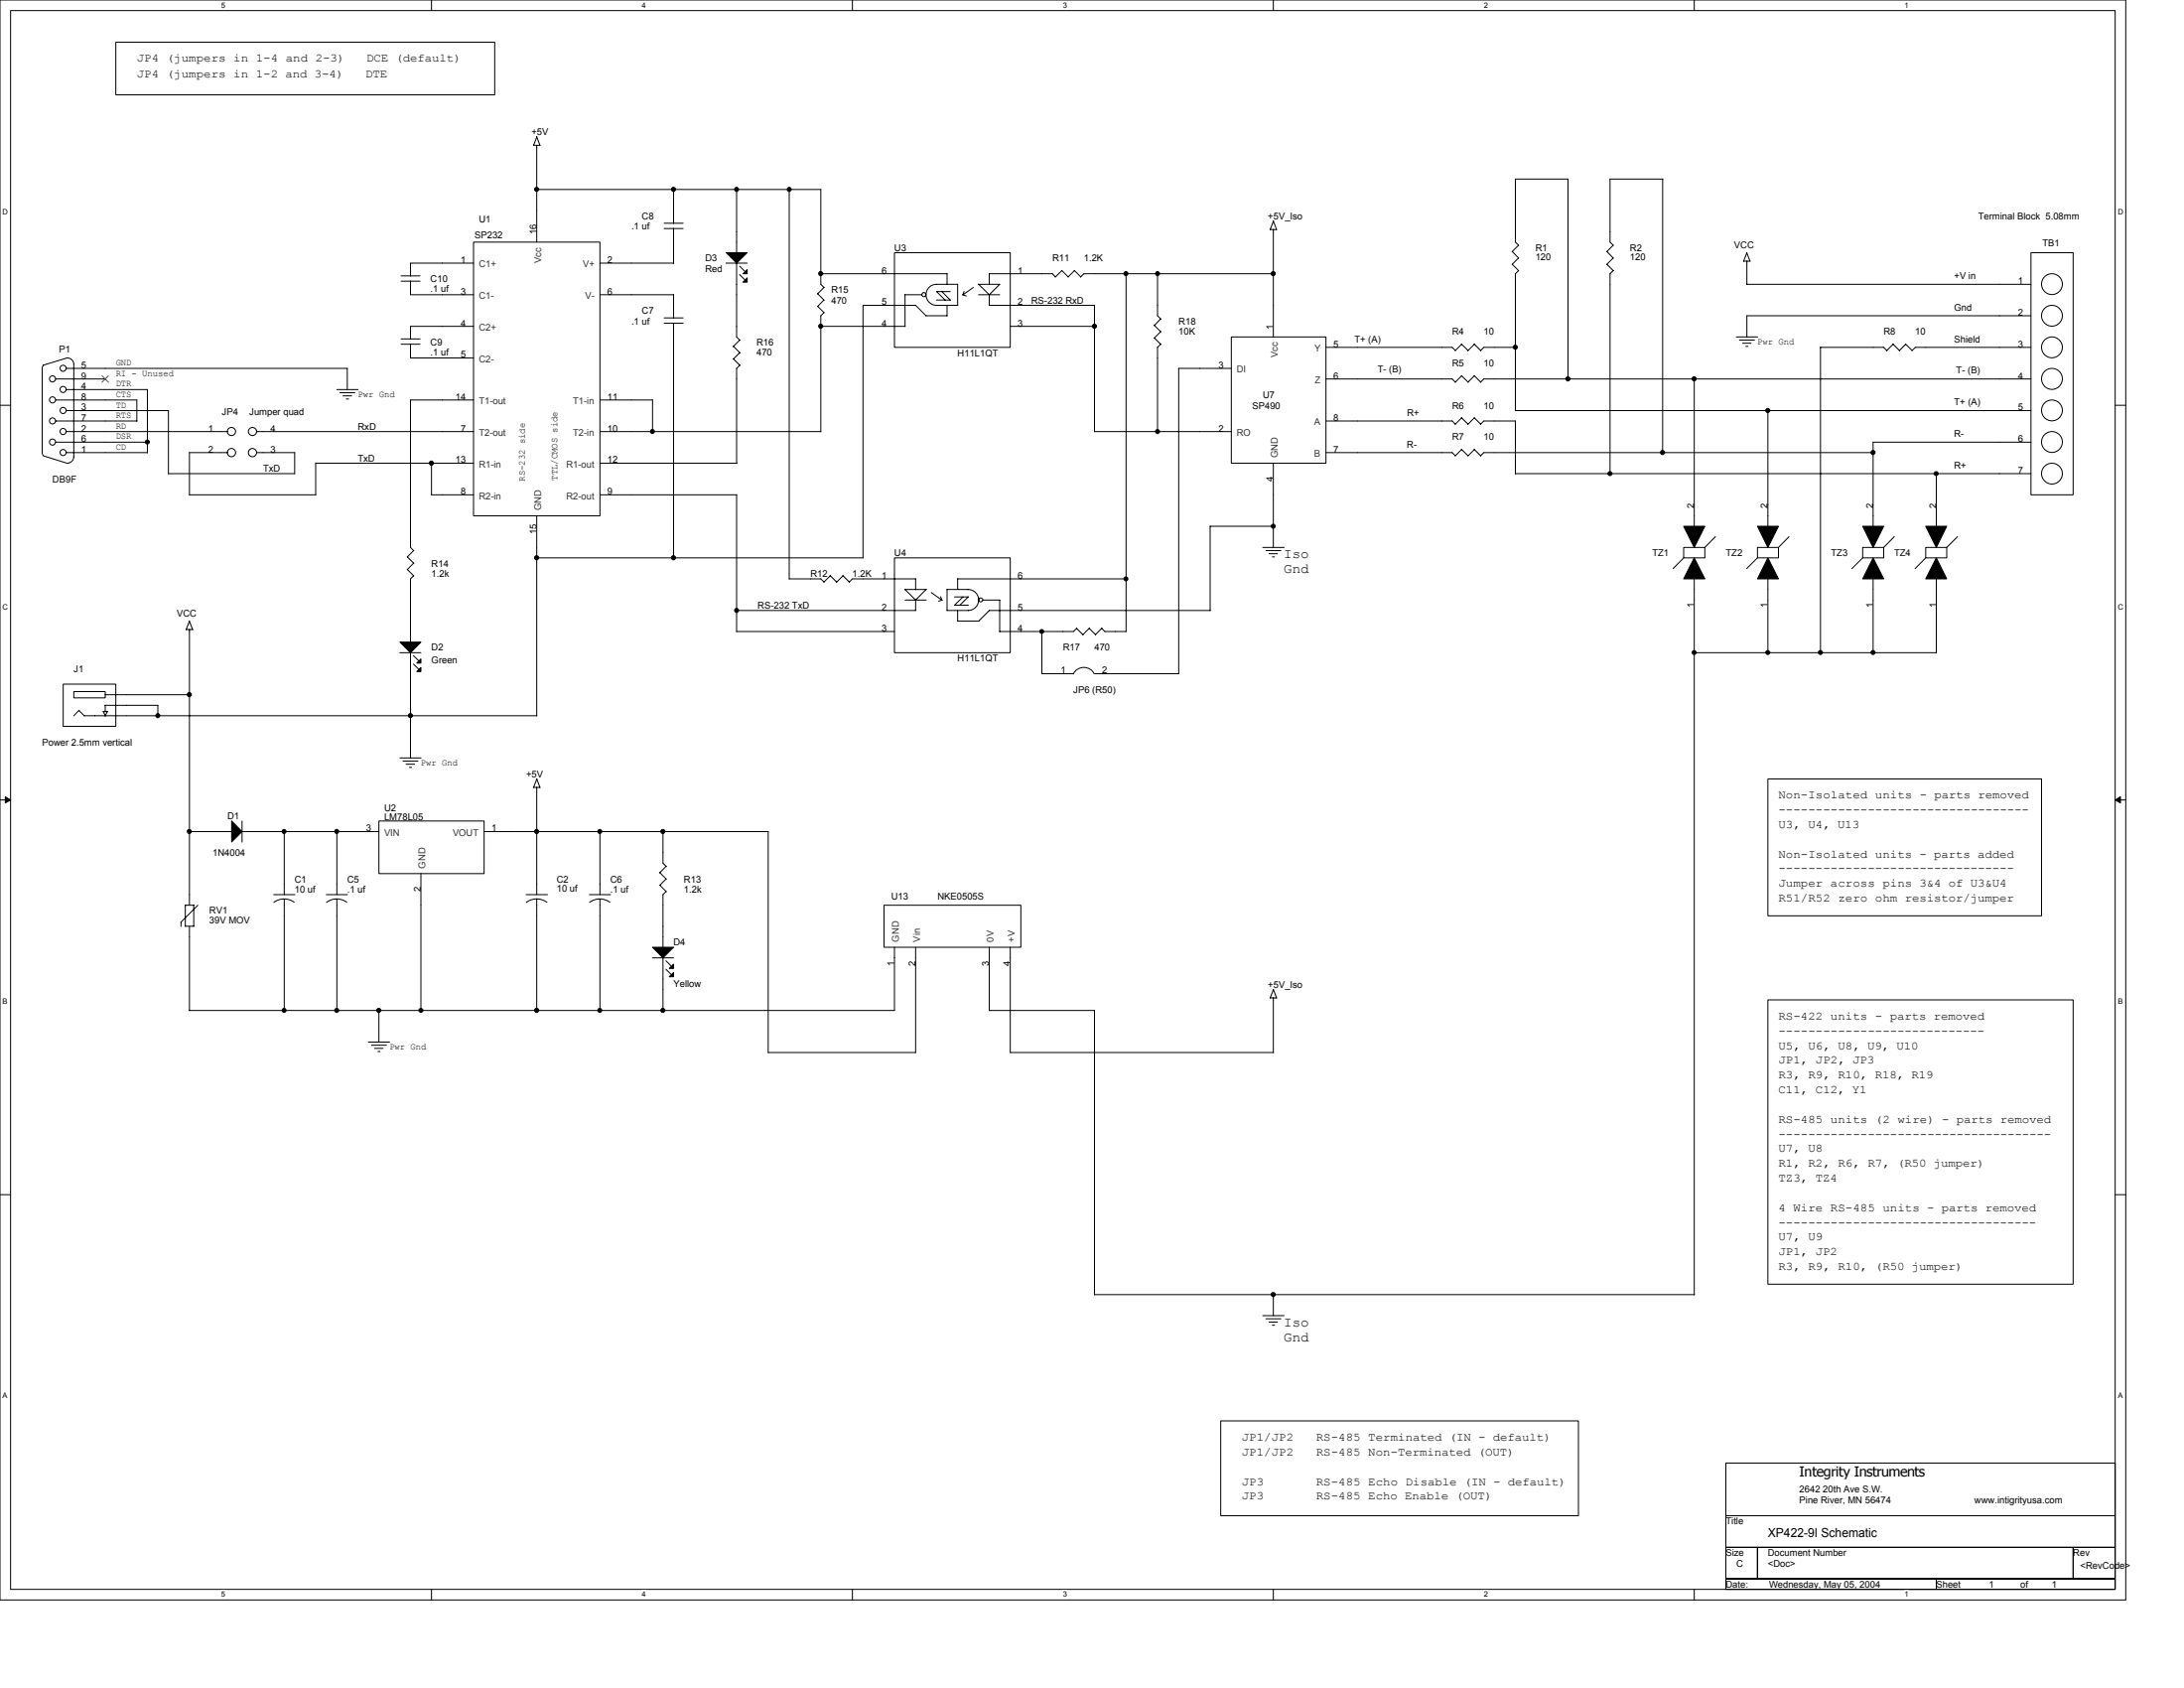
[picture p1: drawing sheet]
<svg xmlns="http://www.w3.org/2000/svg" width="279mm" height="216mm" viewBox="0 0 279 216" stroke-linecap="round" stroke-linejoin="round" font-family="sans-serif">
<path d="M0 0h271.9v204.6h-271.9zM1.4 1.4h269.2v201.9h-269.2z" fill="none" stroke="#000" stroke-width=".13"/>
<g fill="#fff">
<path d="M28.3 .1h.5v1.1h-.5z"/>
<path d="M28.3 203.4h.5v1.1h-.5z"/>
</g>
<path d="M55.2 0v1.4M55.2 203.3v1.3" fill="none" stroke="#000" stroke-width=".13"/>
<g fill="#fff">
<path d="M82.1 .1h.6v1.1h-.6z"/>
<path d="M82.1 203.4h.6v1.1h-.6z"/>
</g>
<path d="M109.1 0v1.4M109.1 203.3v1.3" fill="none" stroke="#000" stroke-width=".13"/>
<g fill="#fff">
<path d="M136 .1h.5v1.1h-.5z"/>
<path d="M136 203.4h.5v1.1h-.5z"/>
</g>
<path d="M162.9 0v1.4M162.9 203.3v1.3" fill="none" stroke="#000" stroke-width=".13"/>
<g fill="#fff">
<path d="M189.8 .1h.6v1.1h-.6z"/>
<path d="M189.8 203.4h.6v1.1h-.6z"/>
</g>
<path d="M216.7 0v1.4M216.7 203.3v1.3" fill="none" stroke="#000" stroke-width=".13"/>
<g fill="#fff">
<path d="M243.7 .1h.5v1.1h-.5z"/>
<path d="M243.7 203.4h.5v1.1h-.5z"/>
<path d="M.3 26.6h.7v1h-.7z"/>
<path d="M270.9 26.6h.7v1h-.7z"/>
<path d="M.3 77.1h.7v1h-.7z"/>
<path d="M270.9 77.1h.7v1h-.7z"/>
</g>
<path d="M0 51.8h1.4M270.6 51.8h1.3" fill="none" stroke="#000" stroke-width=".13"/>
<g fill="#fff">
<path d="M.3 127.6h.7v1h-.7z"/>
<path d="M270.9 127.6h.7v1h-.7z"/>
</g>
<path d="M0 102.3h1.4M270.6 102.3h1.3" fill="none" stroke="#000" stroke-width=".13"/>
<path d="M.7 101.9l.7 .4-.7 .4zM270.6 102.3l.7-.4v.8z" fill="#000" stroke="#000" stroke-width=".13"/>
<g fill="#fff">
<path d="M.3 178h.7v1.1h-.7z"/>
<path d="M270.9 178h.7v1.1h-.7z"/>
</g>
<g fill="none" stroke="#000" stroke-width=".13">
<path d="M14.8 5.4h48.5v6.7h-48.5zM68.2 18.6h.9M68.3 18.6l.4-1.1 .4 1.1M68.7 18.6v12.4M51.3 36h2.4M51.3 35.3h2.4M52.5 35.9v1.8h8.1M60.6 31h16.2v35h-16.2zM60.6 33.7h-8.1v1.6M68.7 24.2h36.3M76.8 33.7h9.4M76.8 37.7h9.4"/>
<path d="M85 29.2h2.4M85 28.6h2.4M86.2 24.2v4.4M86.2 29.2v4.5M86.2 37.7v3M92.9 33.7h2.7M94.2 24.2v8.1M94.2 33.7v9.4l.5 .4M94.6 34l.7 .7M94.6 35.1l.7 .7M101 24.2v49.9M104.6 37.6l.8 .8"/>
<path d="M104.6 39.2l.8 .8M105 24.2v12.2l.4 .4M105 35h16.2M105.4 36.8l-.8 .8M105.4 38.4l-.8 .8M105.4 40l-.4 .4M114.4 32.3h14.8v12.1h-14.8zM115.8 37.7h2.1M115.8 37.7v4h-10.8M117.1 39l1.3 1.4h2.8M117.1 39.1h-6.7v32.3M119.8 39.1a1.34 1.34 0 0 1-1.3-1.4 1.34 1.34 0 0 1 1.3-1.3h2.7v2.7h-2.7"/>
<path d="M119.8 37.3h1.8M119.8 37.3l1.1 1.1M120.5 37.3l1.1 1.1h-1.8M121.2 35v1.4M121.2 39.1v1.3M123.3 37.3l-.1 .4 .4 .2M124.5 36.8l-1.3 .9M125.2 37.7h2.7M126.5 37.7l1.4-1.3-2.7-.1 1.4 1.4v1.4M126.5 35h8.1M126.5 39.1h13.5M126.6 35v1.4"/>
<path d="M134.6 35l.4 .4M135.8 34.6l.9 .8M135.8 34.6l-.8 .8M137.4 34.6l.9 .8M137.5 34.6l-.9 .8M140 39.1v16.1h17.5M144.1 35v45.8M148.1 35v5.4l.4 .4-.8 .8 .8 .8M162.5 29.4h.8M162.9 28.3l.4 1.1M162.9 29.4v13.7M162.9 28.3l-.4 1.1"/>
<path d="M162.9 35h-24.2l-.5 .4M193.5 32.2l.8 .8M193.9 35v17.5M194.3 31.4l-.9 .8M194.3 33l-.9 .8 .9 .8M194.3 34.6l-.5 .4M200.6 22.9v25.6M200.6 22.9h-6.7v8.1l.4 .4M205.6 32.2l.8 .8M205.6 33.8l.8 .8M206.4 31.4l-.9 .8M206.4 33l-.9 .8"/>
<path d="M206.4 34.6l-.4 .4v25.6M212.7 22.9v35M212.7 22.9h-6.7v8.1l.4 .4M223.1 33.4h.8M223.5 32.3l.4 1.1M223.5 32.3l-.4 1.1M223.5 33.4v3M223.5 36.4h36.3M259.8 32.3h5.4v31h-5.4zM5.5 58.3l3.1 1M5.5 46.7l-.1 .4v10.8l.1 .4M7.1 48.5h6.4"/>
<path d="M7.1 53.8h10.4M7.1 56.6h11.8M7.1 51.2h10.4M8.5 49.8h10.4M8.5 47.1h35.9M8.5 55.2h20.6M8.5 57.9h10.4M8.5 52.5h13.1l-.1 8.1M8.6 45.8a.82 .82 0 0 1 .8 .8v11.9M8.6 45.8l-3.1 .9M9.4 58.4a.84 .84 0 0 1-.8 .8M17.5 51.2v2.7"/>
<path d="M18.9 49.8v8.1M29.1 57.9h-4.9v5.4M32.9 55.2h27.7M32.9 57.9h4.8M37.7 57.9v2.7M40.4 59.2h20.2M40.4 59.2v4.1M43.1 49.8h2.7M43.5 50.2h1.9M43.9 50.6h1.1M44.3 51h.3M44.4 47.1v2.7"/>
<path d="M51.3 44h2.4M51.3 43.3h2.4M52.5 44v1.8h8.1M55.2 59.2v4.1M60.6 51.2h-8.1v18.8l.4 .4M60.6 41.7h-8.1v1.7M76.8 55.2h28.2M76.8 51.2h6.7M76.8 59.2h17.5M83.5 51.2v4M85 41.3h2.4M85 40.7h2.4"/>
<path d="M86.2 41.3v30.1M93.8 44.3l.9 .8-.9 .8M93.8 45.9l.9 .8M94.2 47.1v12.2M94.6 43.5l-.8 .8M94.6 46.7l-.4 .4M105 40.4v14.8M129.2 41.7h10.8M147.7 43.2l.8 .8-.4 .4M148.1 44.4v10.8M148.5 42.4l-.8 .8M157.5 43.1h12.1v16.1h-12.1z"/>
<path d="M157.5 47.1h-6.7v39.1M162.9 59.2v10.8M169.6 44.4h16.2l.4 .4M169.6 48.5h16.2M169.6 57.9h16.2l.4 .4M169.6 53.8h16.2M185.8 48.5l.4 .4M185.8 53.8l.4 .5M187 48l.8 .9M187 57.5l.8 .8M187 44l.8 .8M187 48.1l-.8 .8"/>
<path d="M187 57.5l-.8 .8M187 44l-.8 .9M188.6 48l.8 .9M188.6 53.4l.8 .9M188.6 57.5l.8 .8M188.6 44l.8 .8M188.6 48.1l-.8 .8M188.6 53.4l-.8 .9-.8-.9-.8 .9M188.6 57.5l-.8 .8M188.6 44l-.8 .9M193.9 52.5h65.9M193.9 53.8v6.8"/>
<path d="M193.9 44.4h-4.1l-.4 .5M193.9 53.8h-4.1l-.4 .5M216.7 48.5v18.8M222.1 43.1h2.8M222.5 43.5h2M222.9 43.9h1.1M223.4 44.3h.2M226.2 52.5v14.8M239.6 57.9h-49.8l-.4 .4M241 44.4l.4 .4M241 44.4h-8.1v39.1M242.2 44l.8 .8"/>
<path d="M242.2 44l-.8 .9M243.8 44l.8 .8M243.8 44l-.8 .9M259.8 40.4h-36.3v2.7M259.8 44.4h-14.8l-.4 .5M259.8 48.5h-70l-.4 .4M259.8 56.6h-20.2v10.7M21.5 60.6h16.2M24.2 79.4l.4 1.1M24.2 79.4l-.4 1.1M24.2 63.3h16.2M52.1 71.2l.8 .9-.8 .8"/>
<path d="M52.1 72.8l.8 .9M52.5 74v8.1M52.9 70.4l-.8 .8M52.9 73.6l-.4 .5M55.2 63.3h5.4M68.7 66v25.6M68.7 71.4h41.7M76.8 63.3h17.5M94.2 63.3v17.5M94.2 78.1h23M101 74h4M105 74l.4 .4"/>
<path d="M107.8 73.6l.8 .8M107.8 73.6l-.8 .9-.8-.9-.8 .9M114.4 71.4h14.8v12.1h-14.8zM115.8 76.8h2.7M117.1 74v1.4M117.2 74h-8.1l-.5 .5M118.5 75.4l-1.4 1.3v1.4M118.5 75.4h-2.7l1.4 1.4M119.1 75.8l1.4 1M120.3 76.3l.2 .5-.4 .1M121.2 75.4h2.7M121.2 75.4v2.7"/>
<path d="M122.1 76.3h1.8M122.1 77.4h1.8M122.5 74h21.6M122.5 74v1.4M122.5 78.1v1.4M122.5 79.4h2.7M123.2 76.3l-1.1 1.1M123.8 75.4a1.34 1.34 0 0 1 1.4 1.3 1.34 1.34 0 0 1-1.4 1.4h-2.7M123.9 76.3l-1.1 1.1M125.8 76.8h2.1M126.6 78.1h28.2M126.6 78.1l-1.4 1.3"/>
<path d="M127.9 76.8v4M161.5 70h2.8M161.9 70.4h2M162.3 70.8h1.1M162.8 71.2h.2M162.9 67.3h-8.1v10.8M193.9 60.6h65.9M215.4 70h2.7v1.4h-2.7zM215.4 71.4l-1.4 1.3M216.7 74v91.6M219.5 68.6l-1.4 1.4M224.8 70h2.7v1.4h-2.7z"/>
<path d="M224.8 71.4l-1.3 1.3M226.2 74v9.5M228.9 68.6l-1.4 1.4M238.3 70h2.7v1.4h-2.7zM238.3 71.4l-1.4 1.3M239.6 74v9.5M242.3 68.6l-1.3 1.4M246.4 70h2.6v1.4h-2.6zM246.4 71.4l-1.4 1.3M247.7 60.6v6.7M247.7 74v9.5M250.4 68.6l-1.4 1.4"/>
<path d="M8.1 87.5h6.7v5.4h-6.7zM9.4 88.5h4.1v.8h-4.1zM10.1 90.9l.7 .7M10.1 90.8l-.7 .7M10.8 91.5h57.9M13.4 90.2h6.8M13.4 91.6l.4-.6h-.6l.3 .6M13.5 88.9h10.8M13.5 90.2v.8M20.2 90.2v1.4M23.8 80.5h.9M24.2 80.5v35.3"/>
<path d="M51.1 83.5h2.7M51.2 96.9h2.7M51.6 97.3h1.9M51.9 97.7h1.1M52.4 98.1h.3M52.5 83.5v13.5M52.9 83.9l.7 .6M52.9 84.9l.7 .7M68.7 99.6l.4 1.1M68.7 99.6l-.4 1.1M94.2 80.8h20.2M133.3 80.8v5.4h4"/>
<path d="M137.7 80.4l.9 .8M137.8 80.3l-.5 .5h-9.4M138.5 81.2l.9-.9 .8 .9M140 86.2a1.49 1.49 0 0 0-1.4-.8 1.49 1.49 0 0 0-1.3 .8M140 86.2h10.8M140.9 80.4l.5 .4M141 80.3l-.9 .9M141.4 80.8h2.7M216.7 83.5h31M226.2 99.6h35v17.5h-35zM23.7 118.5h1.1M23.7 115.8h1.1v2.7"/>
<path d="M23.7 115.8v2.7M24.2 118.5v10.8l90.2-.1v-8M24.2 106.4h5.5M25.3 115.8l-2.2 2.2 .1 .5M31 105v2.7M31 106.4h17.5M35 114.4h2.7M36.4 106.4v8M36.4 115v14.3M37.6 115.4a2.17 2.17 0 0 0-2.6 0M41.7 114.4h2.7M43.1 106.4v8"/>
<path d="M43.1 115v14.3M44.4 115.4a2.17 2.17 0 0 0-2.6 0M48.5 105h13.4v6.7h-13.4zM53.8 111.7v17.6M61.9 106.4h36.4M67.3 114.4h2.7M68.2 100.7h.9M68.7 100.7v13.7M68.7 115v14.3M70 115.4a2.15 2.15 0 0 0-1.4-.4 2.14 2.14 0 0 0-1.3 .4M75.4 114.4h2.7M76.8 106.4v8"/>
<path d="M76.8 115v14.3M78 115.4a2.17 2.17 0 0 0-2.6 0M84.4 111.6l.8 .8M84.4 113.2l.8 .8M84.8 106.4v4l.4 .4M84.8 114.4v6.8M85.2 110.8l-.8 .8M85.2 112.4l-.8 .8M85.2 114l-.4 .4M98.3 106.4v28.2M113.1 115.8h17.5v5.4h-17.5zM47.1 133.3h2.7"/>
<path d="M47.5 133.7h1.9M47.9 134.1h1.1M48.3 134.5h.3M48.5 129.2v4.1M83.5 122.5h2.7M84.8 122.5v6.8M85.2 122.9l.7 .7M85.2 124l.7 .7M98.3 134.6h18.9M117.1 121.2v13.4M126.6 121.2v8.1l13.4-.1M129.2 121.2v13.4"/>
<path d="M129.2 134.6h33.7M140 129.2v36.4M162.5 127.6h.8M162.9 127.6v7M162.9 126.6l.4 1.1M162.9 126.5l-.4 1.1M226.2 127.9h39v36.4h-39zM0 152.8h1.4M270.6 152.8h1.3M140 165.6h76.8M161.5 168.3h2.8M161.9 168.7h2"/>
<path d="M162.3 169.1h1.1M162.8 169.5h.2M162.9 165.6v2.7M156.2 181.7h45.7v12.2h-45.7zM220.8 187.1h49.8v6.8h-49.8zM220.8 193.9h49.8v4h-49.8zM220.8 197.9h4v4h-4zM224.8 197.9h40.4v4h-40.4zM265.2 197.9h5.4v4h-5.4zM220.8 201.9h26.9v1.4h-26.9zM247.7 201.9h22.9v1.4h-22.9z"/>
<circle cx="118.2" cy="37.7" r=".26"/>
<circle cx="262.5" cy="36.3" r="1.33"/>
<circle cx="6.7" cy="53.8" r=".39"/>
<circle cx="6.7" cy="51.1" r=".39"/>
<circle cx="6.7" cy="56.5" r=".39"/>
<circle cx="6.7" cy="48.5" r=".39"/>
<circle cx="8.1" cy="47.1" r=".39"/>
<circle cx="8.1" cy="52.5" r=".39"/>
<circle cx="8.1" cy="55.2" r=".39"/>
<circle cx="8.1" cy="49.8" r=".39"/>
<circle cx="8.1" cy="57.9" r=".39"/>
<circle cx="29.6" cy="57.9" r=".53"/>
<circle cx="29.6" cy="55.2" r=".52"/>
<circle cx="32.3" cy="57.9" r=".53"/>
<circle cx="32.3" cy="55.2" r=".52"/>
<circle cx="262.5" cy="48.5" r="1.34"/>
<circle cx="262.5" cy="40.4" r="1.33"/>
<circle cx="262.5" cy="56.5" r="1.33"/>
<circle cx="262.5" cy="44.4" r="1.33"/>
<circle cx="262.5" cy="52.5" r="1.33"/>
<circle cx="125.5" cy="76.7" r=".26"/>
<circle cx="262.5" cy="60.6" r="1.33"/>
</g>
<g fill="#000" stroke="#000" stroke-width=".13">
<path d="M92.9 32.3h2.7l-1.4 1.4z" fill-rule="evenodd"/>
<path d="M95.6 34.5v.5h-.5z" fill-rule="evenodd"/>
<path d="M95.6 35.5v.6h-.5z" fill-rule="evenodd"/>
<path d="M216.7 71.4l1.4 2.6h-2.7z" fill-rule="evenodd"/>
<path d="M215.4 67.3h2.7l-1.4 2.7z" fill-rule="evenodd"/>
<path d="M226.2 71.4l1.3 2.6h-2.7z" fill-rule="evenodd"/>
<path d="M224.8 67.3h2.7l-1.3 2.7z" fill-rule="evenodd"/>
<path d="M239.6 71.4l1.4 2.6h-2.7z" fill-rule="evenodd"/>
<path d="M238.3 67.3h2.7l-1.4 2.7z" fill-rule="evenodd"/>
<path d="M247.7 71.4l1.3 2.6h-2.6z" fill-rule="evenodd"/>
<path d="M246.4 67.3h2.6l-1.3 2.7z" fill-rule="evenodd"/>
<path d="M51.2 82.1h2.6l-1.3 1.4z" fill-rule="evenodd"/>
<path d="M53.8 84.3v.5h-.5z" fill-rule="evenodd"/>
<path d="M53.3 85.9l.5-.5v.5z" fill-rule="evenodd"/>
<path d="M29.6 105l1.4 1.4-1.4 1.3z" fill-rule="evenodd"/>
<path d="M83.5 121.2h2.7l-1.4 1.3z" fill-rule="evenodd"/>
<path d="M86.2 123.3v.6h-.6z" fill-rule="evenodd"/>
<path d="M85.6 124.9l.6-.5v.5z" fill-rule="evenodd"/>
<circle cx="68.7" cy="24.2" r=".27"/>
<circle cx="86.2" cy="24.2" r=".27"/>
<circle cx="94.2" cy="24.2" r=".26"/>
<circle cx="101" cy="24.2" r=".26"/>
<circle cx="105" cy="35" r=".27"/>
<circle cx="144" cy="35" r=".26"/>
<circle cx="148.1" cy="35" r=".26"/>
<circle cx="162.9" cy="35" r=".27"/>
<circle cx="18.9" cy="56.5" r=".26"/>
<circle cx="55.2" cy="59.2" r=".27"/>
<circle cx="83.5" cy="55.2" r=".26"/>
<circle cx="105" cy="41.7" r=".27"/>
<circle cx="140" cy="41.7" r=".27"/>
<circle cx="148.1" cy="55.2" r=".26"/>
<circle cx="193.9" cy="44.4" r=".27"/>
<circle cx="200.6" cy="48.5" r=".27"/>
<circle cx="212.7" cy="57.9" r=".27"/>
<circle cx="216.7" cy="48.5" r=".27"/>
<circle cx="226.2" cy="52.5" r=".27"/>
<circle cx="239.6" cy="57.9" r=".27"/>
<circle cx="68.7" cy="71.3" r=".27"/>
<circle cx="86.2" cy="71.3" r=".27"/>
<circle cx="94.2" cy="78.1" r=".26"/>
<circle cx="144" cy="74" r=".25"/>
<circle cx="162.9" cy="67.3" r=".26"/>
<circle cx="206" cy="60.6" r=".26"/>
<circle cx="247.7" cy="60.6" r=".26"/>
<circle cx="20.2" cy="91.5" r=".26"/>
<circle cx="24.2" cy="88.8" r=".27"/>
<circle cx="52.5" cy="91.5" r=".27"/>
<circle cx="133.3" cy="80.8" r=".26"/>
<circle cx="216.7" cy="83.5" r=".26"/>
<circle cx="226.2" cy="83.5" r=".26"/>
<circle cx="232.9" cy="83.5" r=".26"/>
<circle cx="239.6" cy="83.5" r=".26"/>
<circle cx="24.2" cy="106.3" r=".27"/>
<circle cx="36.3" cy="106.3" r=".26"/>
<circle cx="43.1" cy="106.3" r=".26"/>
<circle cx="68.7" cy="106.3" r=".27"/>
<circle cx="76.7" cy="106.3" r=".26"/>
<circle cx="84.8" cy="106.3" r=".27"/>
<circle cx="36.3" cy="129.2" r=".26"/>
<circle cx="43.1" cy="129.2" r=".26"/>
<circle cx="48.5" cy="129.2" r=".27"/>
<circle cx="53.8" cy="129.2" r=".26"/>
<circle cx="68.7" cy="129.2" r=".27"/>
<circle cx="76.7" cy="129.2" r=".26"/>
<circle cx="84.8" cy="129.2" r=".27"/>
<circle cx="162.9" cy="165.6" r=".27"/>
</g>
<path d="M13.1 48.1l.8 .8M13.9 48.1l-.9 .8" fill="none" stroke="#4c4c4c" stroke-width=".13"/>
<g font-size="1.8">
<text x="164.3" y="71.4">Iso</text>
<text x="164.3" y="73.3">Gnd</text>
<text x="164.3" y="169.7">Iso</text>
<text x="164.3" y="171.6">Gnd</text>
<text x="230.2" y="188.9">Integrity Instruments</text>
</g>
<text font-size="1.6" x="226.2" y="196.6">XP422-9I Schematic</text>
<g font-size="1.5">
<text x="17.5" y="7.9">JP4 (jumpers in 1-4 and 2-3)</text>
<text x="17.5" y="9.8">JP4 (jumpers in 1-2 and 3-4)</text>
<text x="46.8" y="9.8">DTE</text>
<text x="46.9" y="7.9">DCE (default)</text>
<text x="227.5" y="102.2">Non-Isolated units - parts removed</text>
<text x="227.5" y="104">----------------------------------</text>
<text x="227.5" y="105.9">U3, U4, U13</text>
<text x="227.5" y="109.7">Non-Isolated units - parts added</text>
<text x="227.5" y="111.6">--------------------------------</text>
<text x="227.5" y="113.5">Jumper across pins 3&amp;4 of U3&amp;U4</text>
<text x="227.5" y="115.3">R51/R52 zero ohm resistor/jumper</text>
<text x="227.5" y="130.4">RS-422 units - parts removed</text>
<text x="227.5" y="132.3">----------------------------</text>
<text x="227.5" y="134.2">U5, U6, U8, U9, U10</text>
<text x="227.5" y="136.1">JP1, JP2, JP3</text>
<text x="227.5" y="138">R3, R9, R10, R18, R19</text>
<text x="227.5" y="139.8">C11, C12, Y1</text>
<text x="227.5" y="143.6">RS-485 units (2 wire) - parts removed</text>
<text x="227.5" y="145.5">-------------------------------------</text>
<text x="227.5" y="147.4">U7, U8</text>
<text x="227.5" y="149.3">R1, R2, R6, R7, (R50 jumper)</text>
<text x="227.5" y="151.2">TZ3, TZ4</text>
<text x="227.5" y="154.9">4 Wire RS-485 units - parts removed</text>
<text x="227.5" y="156.8">-----------------------------------</text>
<text x="227.5" y="158.7">U7, U9</text>
<text x="227.5" y="160.6">JP1, JP2</text>
<text x="227.5" y="162.5">R3, R9, R10, (R50 jumper)</text>
<text x="158.9" y="184.3">JP1/JP2</text>
<text x="168.4" y="184.3">RS-485 Terminated (IN - default)</text>
<text x="158.9" y="186.2">JP1/JP2</text>
<text x="158.9" y="189.9">JP3</text>
<text x="158.9" y="191.8">JP3</text>
<text x="168.4" y="186.2">RS-485 Non-Terminated (OUT)</text>
<text x="168.4" y="189.9">RS-485 Echo Disable (IN - default)</text>
<text x="168.4" y="191.8">RS-485 Echo Enable (OUT)</text>
</g>
<g font-size="1.2">
<text x="68" y="17.3">+5V</text>
<text x="61.3" y="28.4">U1</text>
<text x="80.8" y="29.4">.1 uf</text>
<text x="82.1" y="28">C8</text>
<text x="162.2" y="28">+5V_Iso</text>
<text x="253.1" y="28">Terminal Block 5.08mm</text>
<text x="58.9" y="33.6">1</text>
<text x="60.7" y="30.5">SP232</text>
<text x="68.6" y="30" transform="rotate(-90 68.6 30)">16</text>
<text x="77.7" y="33.6">2</text>
<text x="90.2" y="33.4">D3</text>
<text x="90.2" y="34.8">Red</text>
<text x="112.8" y="35">6</text>
<text x="114.4" y="32.1">U3</text>
<text x="130.2" y="35">1</text>
<text x="134.6" y="33.4">R11</text>
<text x="138.7" y="33.4">1.2K</text>
<text x="196.4" y="32.1">R1</text>
<text x="196.4" y="33.3">120</text>
<text x="208.5" y="32.1">R2</text>
<text x="208.5" y="33.3">120</text>
<text x="221.9" y="31.8">VCC</text>
<text x="250" y="35.7">+V in</text>
<text x="261.3" y="31.5">TB1</text>
<text x="55.1" y="36.1">C10</text>
<text x="55.1" y="37.3">.1 uf</text>
<text x="58.9" y="37.7">3</text>
<text x="58.9" y="41.7">4</text>
<text x="77.7" y="37.7">6</text>
<text x="80.8" y="41.5">.1 uf</text>
<text x="82.1" y="40.2">C7</text>
<text x="106.4" y="37.5">R15</text>
<text x="106.4" y="38.8">470</text>
<text x="112.8" y="39">5</text>
<text x="112.8" y="41.7">4</text>
<text x="130.2" y="39">2</text>
<text x="130.2" y="41.7">3</text>
<text x="131.9" y="38.8">RS-232 RxD</text>
<text x="150.8" y="41.5">R18</text>
<text x="250" y="39.8">Gnd</text>
<text x="258.2" y="36.3">1</text>
<text x="258.2" y="40.4">2</text>
<text x="7.6" y="45.1">P1</text>
<text x="10.4" y="47.1">5</text>
<text x="14.8" y="46.8">GND</text>
<text x="55.1" y="44.2">C9</text>
<text x="55.1" y="45.4">.1 uf</text>
<text x="58.9" y="45.8">5</text>
<text x="96.8" y="44.2">R16</text>
<text x="96.8" y="45.4">470</text>
<text x="122.5" y="45.5">H11L1QT</text>
<text x="150.8" y="42.8">10K</text>
<text x="155.9" y="47.1">3</text>
<text x="162.9" y="42.1" transform="rotate(-90 162.9 42.1)">1</text>
<text x="170.6" y="44.4">5</text>
<text x="173.3" y="43.8">T+ (A)</text>
<text x="176.2" y="47.7">T- (B)</text>
<text x="185.8" y="46.9">R5</text>
<text x="185.8" y="42.8">R4</text>
<text x="189.8" y="46.9">10</text>
<text x="189.8" y="42.8">10</text>
<text x="224.8" y="44.1">Pwr Gnd</text>
<text x="241" y="42.8">R8</text>
<text x="245" y="42.8">10</text>
<text x="250" y="43.8">Shield</text>
<text x="250.3" y="47.7">T- (B)</text>
<text x="258.2" y="44.4">3</text>
<text x="10.4" y="48.5">9</text>
<text x="10.4" y="49.8">4</text>
<text x="10.4" y="51.1">8</text>
<text x="10.4" y="52.5">3</text>
<text x="10.4" y="53.8">7</text>
<text x="14.8" y="48.1">RI - Unused</text>
<text x="14.8" y="50.8">CTS</text>
<text x="14.8" y="49.4">DTR</text>
<text x="14.8" y="53.5">RTS</text>
<text x="14.8" y="52.1">TD</text>
<text x="28.4" y="53.1">JP4</text>
<text x="31.9" y="53.1">Jumper quad</text>
<text x="45.8" y="50.8">Pwr Gnd</text>
<text x="58.3" y="51.1">14</text>
<text x="77.7" y="51.1">11</text>
<text x="160.2" y="52.3">SP490</text>
<text x="161.5" y="50.9">U7</text>
<text x="170.6" y="48.5">6</text>
<text x="170.6" y="53.8">8</text>
<text x="180" y="53.2">R+</text>
<text x="185.8" y="52.3">R6</text>
<text x="189.8" y="52.3">10</text>
<text x="250" y="51.9">T+ (A)</text>
<text x="258.2" y="48.5">4</text>
<text x="258.2" y="52.5">5</text>
<text x="10.4" y="55.2">2</text>
<text x="10.4" y="56.5">6</text>
<text x="10.4" y="57.9">1</text>
<text x="14.8" y="56.2">DSR</text>
<text x="14.8" y="54.8">RD</text>
<text x="14.8" y="57.5">CD</text>
<text x="26.6" y="55.2">1</text>
<text x="26.6" y="57.9">2</text>
<text x="34.6" y="57.9">3</text>
<text x="34.6" y="55.2">4</text>
<text x="45.8" y="54.9">RxD</text>
<text x="45.8" y="59">TxD</text>
<text x="58.3" y="59.2">13</text>
<text x="58.9" y="55.2">7</text>
<text x="77.7" y="55.2">10</text>
<text x="77.7" y="59.2">12</text>
<text x="155.9" y="55.2">2</text>
<text x="170.6" y="57.9">7</text>
<text x="180" y="57.3">R-</text>
<text x="185.8" y="56.3">R7</text>
<text x="189.8" y="56.3">10</text>
<text x="250" y="55.9">R-</text>
<text x="250" y="59.9">R+</text>
<text x="258.2" y="56.5">6</text>
<text x="6.7" y="61.7">DB9F</text>
<text x="33.7" y="60.3">TxD</text>
<text x="58.9" y="63.3">8</text>
<text x="67.1" y="61.5" transform="rotate(-90 67.1 61.5)">RS-232 side</text>
<text x="71.3" y="61.4" transform="rotate(-90 71.3 61.4)">TTL/CMOS side</text>
<text x="77.7" y="63.3">9</text>
<text x="162.9" y="61.6" transform="rotate(-90 162.9 61.6)">4</text>
<text x="216.7" y="65" transform="rotate(-90 216.7 65)">2</text>
<text x="226.1" y="65" transform="rotate(-90 226.1 65)">2</text>
<text x="239.6" y="65" transform="rotate(-90 239.6 65)">2</text>
<text x="247.7" y="65" transform="rotate(-90 247.7 65)">2</text>
<text x="258.2" y="60.6">7</text>
<text x="68.6" y="68.3" transform="rotate(-90 68.6 68.3)">15</text>
<text x="114.4" y="71.1">U4</text>
<text x="211.4" y="71.1">TZ1</text>
<text x="220.8" y="71.1">TZ2</text>
<text x="234.3" y="71.1">TZ3</text>
<text x="242.3" y="71.1">TZ4</text>
<text x="55.2" y="72.5">R14</text>
<text x="55.2" y="73.8">1.2k</text>
<text x="96.9" y="77.9">RS-232 TxD</text>
<text x="103.7" y="73.8">R12</text>
<text x="109.1" y="73.8">1.2K</text>
<text x="112.8" y="74">1</text>
<text x="130.2" y="74">6</text>
<text x="216.7" y="77.7" transform="rotate(-90 216.7 77.7)">1</text>
<text x="226.1" y="77.7" transform="rotate(-90 226.1 77.7)">1</text>
<text x="239.6" y="77.7" transform="rotate(-90 239.6 77.7)">1</text>
<text x="247.7" y="77.7" transform="rotate(-90 247.7 77.7)">1</text>
<text x="22.6" y="78.9">VCC</text>
<text x="55.2" y="83.2">D2</text>
<text x="112.8" y="78.1">2</text>
<text x="112.8" y="80.8">3</text>
<text x="130.2" y="78.1">5</text>
<text x="130.2" y="80.8">4</text>
<text x="136" y="83.2">R17</text>
<text x="140" y="83.2">470</text>
<text x="9.4" y="85.9">J1</text>
<text x="55.2" y="84.8">Green</text>
<text x="122.5" y="84.6">H11L1QT</text>
<text x="135.7" y="86.1">1</text>
<text x="137.3" y="88.6">JP6 (R50)</text>
<text x="141" y="86.1">2</text>
<text x="5.4" y="95.3">Power 2.5mm vertical</text>
<text x="53.8" y="97.9">Pwr Gnd</text>
<text x="67.3" y="99.4">+5V</text>
<text x="29.1" y="104.8">D1</text>
<text x="46.8" y="106.3">3</text>
<text x="49.1" y="103.7">U2</text>
<text x="49.1" y="104.9">LM78L05</text>
<text x="62.9" y="106.3">1</text>
<text x="27.2" y="109.5">1N4004</text>
<text x="37.7" y="112.8">C1</text>
<text x="44.4" y="112.8">C5</text>
<text x="71.2" y="112.8">C2</text>
<text x="78.1" y="112.8">C6</text>
<text x="87.5" y="112.8">R13</text>
<text x="26.8" y="116.9">RV1</text>
<text x="26.8" y="118.1">39V MOV</text>
<text x="37.7" y="114.2">10 uf</text>
<text x="44.4" y="114.2">.1 uf</text>
<text x="53.8" y="114.1" transform="rotate(-90 53.8 114.1)">2</text>
<text x="71.2" y="114">10 uf</text>
<text x="78.1" y="114.2">.1 uf</text>
<text x="87.5" y="114.2">1.2k</text>
<text x="114" y="115">U13</text>
<text x="120" y="115">NKE0505S</text>
<text x="86.2" y="120.9">D4</text>
<text x="114.4" y="123.5" transform="rotate(-90 114.4 123.5)">1</text>
<text x="117.1" y="123.5" transform="rotate(-90 117.1 123.5)">2</text>
<text x="126.5" y="123.5" transform="rotate(-90 126.5 123.5)">3</text>
<text x="129.2" y="123.5" transform="rotate(-90 129.2 123.5)">4</text>
<text x="86.2" y="126.3">Yellow</text>
<text x="162.2" y="126.3">+5V_Iso</text>
<text x="49.8" y="134.3">Pwr Gnd</text>
<text x="230.2" y="190.9">2642 20th Ave S.W.</text>
<text x="220.8" y="195">Title</text>
<text x="230.2" y="192.3">Pine River, MN 56474</text>
<text x="252.6" y="192.3">www.intigrityusa.com</text>
<text x="220.8" y="199">Size</text>
<text x="220.8" y="203">Date:</text>
<text x="222.1" y="200.3">C</text>
<text x="226.2" y="199">Document Number</text>
<text x="226.2" y="200.3">&lt;Doc&gt;</text>
<text x="226.3" y="203">Wednesday, May 05, 2004</text>
<text x="247.7" y="203">Sheet</text>
<text x="254.4" y="203">1</text>
<text x="258.5" y="203">of</text>
<text x="262.5" y="203">1</text>
<text x="265.2" y="199">Rev</text>
<text x="266.1" y="200.6">&lt;RevCode&gt;</text>
</g>
<g font-size="1.2" fill="#333">
<text x="61.3" y="34.2">C1+</text>
<text x="69.2" y="33.6" transform="rotate(-90 69.2 33.6)">Vcc</text>
<text x="74.6" y="34.2">V+</text>
<text x="61.3" y="38.2">C1-</text>
<text x="74.9" y="38.2">V-</text>
<text x="61.3" y="42.3">C2+</text>
<text x="61.3" y="46.3">C2-</text>
<text x="158.2" y="47.7">DI</text>
<text x="163.5" y="45.8" transform="rotate(-90 163.5 45.8)">Vcc</text>
<text x="168.2" y="45">Y</text>
<text x="61.3" y="51.7">T1-out</text>
<text x="73.3" y="51.7">T1-in</text>
<text x="168.2" y="49">Z</text>
<text x="61.3" y="55.8">T2-out</text>
<text x="61.3" y="59.8">R1-in</text>
<text x="72.4" y="59.8">R1-out</text>
<text x="73.3" y="55.8">T2-in</text>
<text x="158.2" y="55.8">RO</text>
<text x="163.5" y="58.6" transform="rotate(-90 163.5 58.6)">GND</text>
<text x="168.1" y="58.4">B</text>
<text x="168.1" y="54.4">A</text>
<text x="61.3" y="63.8">R2-in</text>
<text x="69.2" y="65.3" transform="rotate(-90 69.2 65.3)">GND</text>
<text x="72.4" y="63.8">R2-out</text>
<text x="49.1" y="106.9">VIN</text>
<text x="57.9" y="106.9">VOUT</text>
<text x="54.4" y="111.1" transform="rotate(-90 54.4 111.1)">GND</text>
<text x="115" y="120.5" transform="rotate(-90 115 120.5)">GND</text>
<text x="117.7" y="120.5" transform="rotate(-90 117.7 120.5)">Vin</text>
<text x="127.1" y="120.5" transform="rotate(-90 127.1 120.5)">0V</text>
<text x="129.8" y="120.5" transform="rotate(-90 129.8 120.5)">+V</text>
</g>
<g font-size="1">
<text x="28.3" y="1">5</text>
<text x="82.1" y="1">4</text>
<text x="136" y="1">3</text>
<text x="189.8" y="1">2</text>
<text x="243.7" y="1">1</text>
<text x=".3" y="27.4">D</text>
<text x="270.9" y="27.4">D</text>
<text x=".3" y="77.9">C</text>
<text x="270.9" y="77.9">C</text>
<text x=".3" y="128.4">B</text>
<text x="270.9" y="128.4">B</text>
<text x=".3" y="178.9">A</text>
<text x="270.9" y="178.9">A</text>
<text x="28.3" y="204.3">5</text>
<text x="82.1" y="204.3">4</text>
<text x="136" y="204.3">3</text>
<text x="189.8" y="204.3">2</text>
<text x="243.7" y="204.3">1</text>
</g>
</svg>
